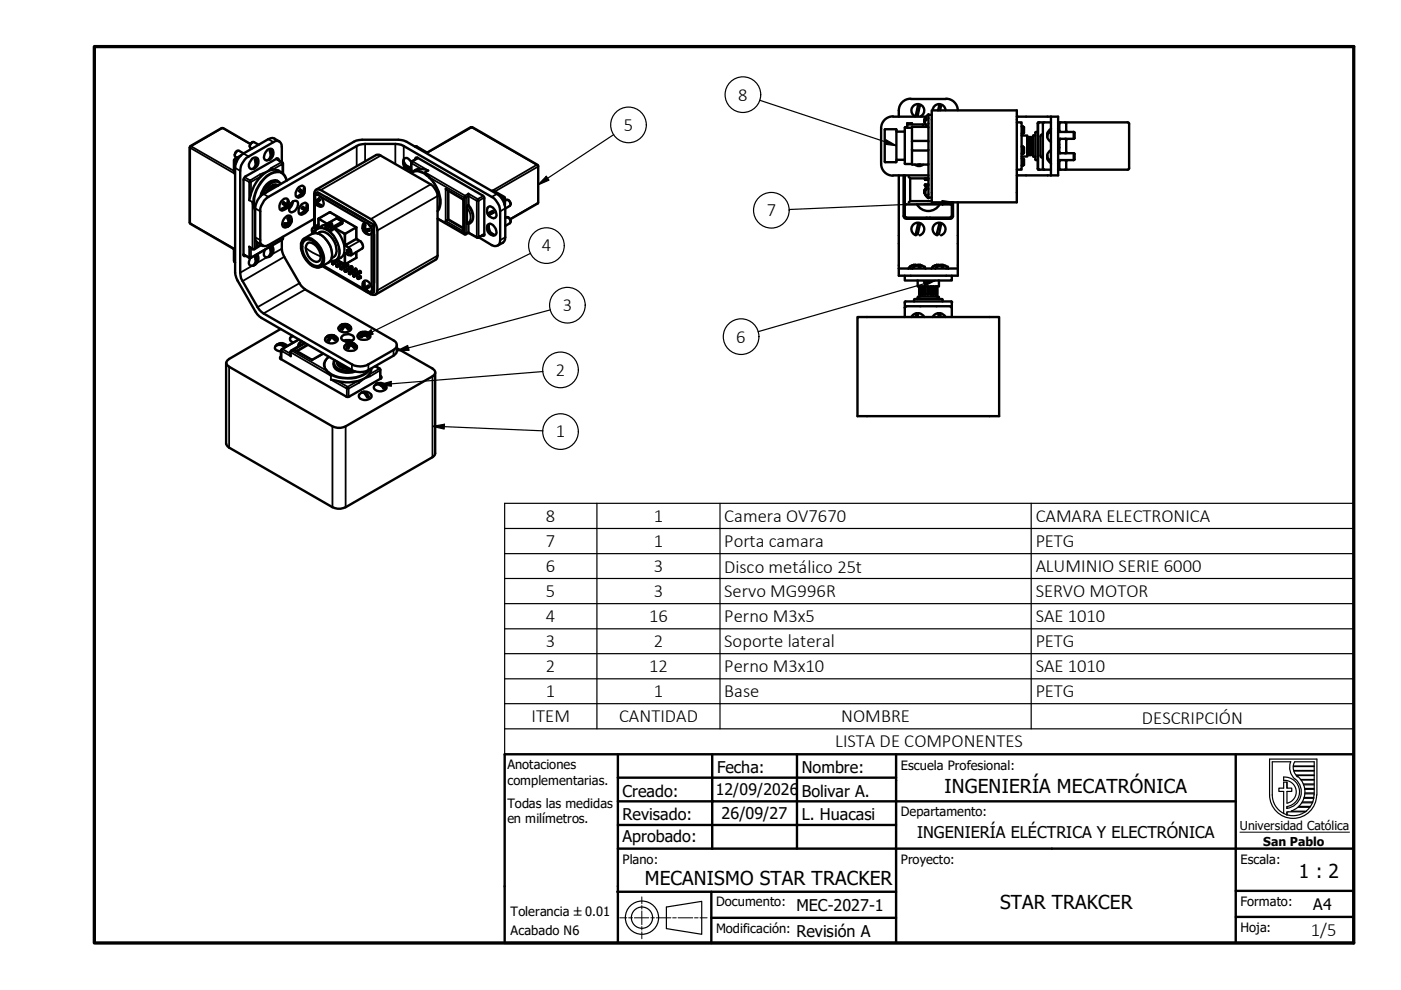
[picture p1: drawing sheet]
<svg xmlns="http://www.w3.org/2000/svg" width="297mm" height="210mm" viewBox="0 0 297 210" stroke-linecap="round" stroke-linejoin="round" font-family="sans-serif">
<!-- layer: Visible (ISO) -->
<g fill="none" stroke="#000" stroke-width=".51">
<path d="M40.2 31.3v15.9M40.4 31l-.1 .2M47 27.1l-6.6 3.9M47 27.2h.3M47.3 27.1l5.8 3.4M49.6 33.9v2.6l.1 .3M49.8 33.7l-.1 .3M50.3 32l-.3 .2-.2 .7M51.1 33l-1.3 .7M51.7 32.5l-1-.5a.89 .89 0 0 0-.8 1.2l.3 .2M53.5 30.2a.74 .74 0 0 0-.5 .9M54 35.3v.4"/>
<path d="M54.3 33.8a1.47 1.47 0 0 1-.3 1.9M54.3 33.8l-.3 .1a1.45 1.45 0 0 1-.3 1.8h.3M54.3 33.8l-.1 .7M54.6 33.6a.81 .81 0 0 0-.8-.2 .81 .81 0 0 0-.6 .6 1.22 1.22 0 0 0-.1 1.8h.2M54.7 33.6a1.56 1.56 0 0 1-1.3 2.2M54.9 30.7l-1.1-.6a.76 .76 0 0 0-.8 .5 .76 .76 0 0 0 .3 .9M57.2 33.6l-.1 .2M57.5 32a1.59 1.59 0 0 1-.4 1.8M57.5 32h-.3a1.45 1.45 0 0 1-.3 1.9l.2-.1M57.5 32l-.1 .7M57.8 31.8a.69 .69 0 0 0-1.1 0 1.57 1.57 0 0 0-.4 2.1l.2 .1M57.8 31.8a1.56 1.56 0 0 1-1.2 2.2"/>
<path d="M58.5 33.6l1.3 .8M59 39.3a1.06 1.06 0 0 0-1.5 .1l-.4 .4-.7 1.1M59.1 33.9l-.1-.3h-.3l-6.7 3.8-.3 .5-.1 16.2 .2 .2h.3M59.2 30l-1-.6-.8-.1-5.8 3.2a3.9 3.9 0 0 0-1.8 3.1l.1 22.7 .5 1.2 3.8 6.6 .3 .5 .9 .8 19.2 11.1a3.7 3.7 0 0 0 3.5 0l5.7-3.4 .3-.3v-1.6M59.5 39l-.2-.3a1.56 1.56 0 0 0-2.3 0 4.7 4.7 0 0 0-1.8 2.9M59.8 34.3v-3.1a1.08 1.08 0 0 0-.6-1.2 1.08 1.08 0 0 0-1.2 .1l-5.3 3.1a3.9 3.9 0 0 0-1.8 3l.1 22.2 .1 .6 3.5 6.1 .4 .6 .9 .8 18.7 10.8a3.7 3.7 0 0 0 3.5 0l5.3-3.1a1.09 1.09 0 0 0 .7-1 1.09 1.09 0 0 0-.7-1l-18.7-10.8-.9-.8-3.5-6.1a5.3 5.3 0 0 1-.5-3.6M59.8 34.4l.1 .2M60 34.6v2.1M60.8 38.3a2.8 2.8 0 0 0-2-2.2 2.8 2.8 0 0 0-2.9 .8 9.3 9.3 0 0 0-3.1 5.6M85.5 34.3l.1-.2a1.58 1.58 0 0 0 1.4 1.4l-.1 .2M85.5 34.3a1.58 1.58 0 0 0 1.4 1.4M85.5 34.3l.2 .2"/>
<path d="M85.6 33.8a.63 .63 0 0 1 1-.1l.6 .6M85.6 33.8a1.56 1.56 0 0 0 1.6 2.2M86.4 35.3l.5 .4M87.2 34.5v2.1M87.3 34.2l-.1 .3M88.1 33.8v-.4h.4l14 8.2 .2 .2v8.1h-.5M88.4 31.1h-.4M88.6 33.5l-1.3 .7M90.1 36.5a9.8 9.8 0 0 1 3.3 5.8 3.5 3.5 0 0 1-.6 2.5M90.6 32.4h.1M90.8 36.2a3 3 0 0 0-3.7 .5M99.8 27l-9.2 5.4-2.2-1.3"/>
<path d="M99.8 27h.3l13.9 8 .1 .2M114.1 35.2v7.7M187.6 27.5v6.8M187.6 27.5h2.5M187.6 34.3h2.5M189.3 24.7a2.51 2.51 0 0 0-2.5 2.5v7.5a2.51 2.51 0 0 0 2.5 2.5M189.4 37.2h7.4M189.4 24.7h6.9M190.1 27.5v6.8M190.1 27.8l.1 .1M190.2 33.9l-.1 .1M190.2 33.9l1.6 .1"/>
<path d="M190.6 37.2v21.3h12.5v-15.6M190.6 23.5v1.2M191.6 37.2v8.6l.2 .5h.3M191.8 27.8l-1.6 .1M191.8 27.1v7.6M191.8 37.2v5.8M191.8 34.7l.1 .1M191.9 27l-.1 .1M192 27h.3M192.3 26.4h3.3M192.3 26.4v.7h1.1M192.3 26.4v-.3h1.1v.3"/>
<path d="M192.4 26.4l-.1 .1M192.7 37.5l.3 .3v4.8h4.5M193 37.8h3.8h-.6v.3M193.1 20.9a2.51 2.51 0 0 0-2.5 2.5M193.1 21h7.5M193.4 30v4.8h-1.4M193.4 31.8h.1M193.4 34.8l.1 .1M193.4 29.9h3.3M193.4 34.9h3.3M193.4 31.9h3.3M193.4 26.9h3.3"/>
<path d="M193.5 29.9l-.1 .1M193.5 26.9l-.1 3.1M194 34.9a1.37 1.37 0 0 0 1.7 0M194 24.7a1.37 1.37 0 0 1-.5-2.1 1.37 1.37 0 0 1 2.2 0 1.37 1.37 0 0 1-.5 2.1M194.2 24.4l.4 .1M194.2 24.4l.4-2 .4 .1-.4 2M194.6 34.9h.4M195.6 26.4l.1 .5M196 25.5v.1M196 25.8l.4 .9-.3-.8M196 25.7v.1M196 25.9v.1"/>
<path d="M196.1 26l.3 .7 .4 .3M196.1 25.1l-.1 .3h.4M196.1 25.4l-.1 .1h.3M196.1 25.2l-.1 .2 .4-.3v.3l-.4 .4M196.2 39.1v.3v-.3h.6M196.2 37.8v.3M196.2 38.1h.6M196.2 39.4h.4M196.8 29.9v.1M196.8 24.3l-.4 .3-.3 .7M196.8 39.3a1.56 1.56 0 0 0-.8 1.3M196.8 31.8h.1"/>
<path d="M196.8 34.8v.1M196.8 24.2v17.8l-.5-.4-.2-.6M196.8 24.4h.7M197.5 23.4h18.1v19.5h-18.1zM198.9 23.4l.2-1 .4 .1-.2 .9M200.5 23.4a1.37 1.37 0 0 0-1.4-1.3 1.37 1.37 0 0 0-1.4 1.3M200.6 20.9a2.51 2.51 0 0 1 2.5 2.5M215.6 25.9h1v10.1h-1M215.6 24.7h8.7v12.5h-8.7M216.6 28.7h1.2v4.5h-1.2M216.6 31.1h.3M216.6 32.6h.3"/>
<path d="M216.6 35.1h.3M216.6 33.6h.3M216.6 28.3h.3M216.6 26.8h.3M216.9 26.8v1.5M216.9 31.1v1.5M216.9 33.6v1.5M216.9 26.8l.2 .2v1.2l-.2 .1M216.9 31.1l.2 .2v1.1l-.2 .2M216.9 33.6l.2 .2v1.2l-.2 .1M217.8 29.1h.8v.1h-.8h1.2M217.8 29.5h.8v.4h-.8h.8"/>
<path d="M217.8 29.9h.8v.5h-.8h.8M217.8 30.5h.8v.5h-.8M217.8 31.1h.8v.4h-.8M217.8 31.7h.8v.4h-.8h.8v.4h-.8M217.8 29.4h.8M217.8 31.2h.8M217.8 31.7h.8M217.8 32.2h.8M217.8 32.6h.8M218.6 29.2v.3M218.6 32.5v.2h-.8M219 32.7l-1.2 .2h.8"/>
<path d="M219 28.9v4.2l.2 .1M219.2 28.7l-.2 .1M219.2 28.7h.3M219.2 33.2h.3M219.5 33.8l.2 .1M219.5 28.1v5.7M219.7 28l-.2 .1M219.7 33.9h.3M219.7 28h.3M220 26.1v9.7M220 35.8l.2 .2M220.2 36h2.6"/>
<path d="M220.2 25.9h.2M220.2 25.9l-.2 .2M220.4 25.9l-.3 .4v9.4l.3 .3M220.4 25.9h2.4M221.1 28.5l-.4 .1-.1 .3v4.1l.1 .3 .4 .1M221.4 25.9l-.3 .4v9.4l.3 .3M222 33.5l.3 .6 .5 .5M222.1 28.7l.1-.6 .2-.3v.3a1.18 1.18 0 0 0 .4 2M222.8 31.8a1.24 1.24 0 0 0-.4 2.1v.2l-.3-.5v-.4M222.8 27.3l-.5 .5-.3 .6M222.8 24.7v12.5M224.3 36h14.8"/>
<path d="M224.3 25.9h14.8M224.3 32.5h.5M224.3 33.9h.5M224.3 28h.5M224.3 29.4h.5M224.6 32.2l.3 .3h.9l.3-.3M224.6 34.2l.3-.3h.9l.3 .3M224.6 27.7l.3 .3h.9l.3-.3M224.6 29.7l.3-.3h.9l.3 .3M224.6 33.9v1.8l.3 .3M224.6 30.6v.7l-.2-.3zM224.6 29.4v1.2"/>
<path d="M224.6 31.3v1.2M224.9 25.9l-.3 .3v1.8M225.8 25.9l.3 .3v1.8M225.9 32.5h1.7M225.9 33.9h1.7M225.9 28h1.7M225.9 29.4h1.7M226.1 33.9v1.8l-.3 .3M226.1 29.4v3.1M227.6 28v1.4M227.6 32.5v1.4M227.6 28l.2 .1v1.2l-.2 .1"/>
<path d="M227.6 32.5l.2 .1v1.2l-.2 .1M239.1 25.9l.3 .4v9.4l-.3 .3M40.3 47.2l.1 .2M40.4 47.5l9.2 5.3v2.5M49.7 55.4l.1 .2M49.7 52.7l-.1 .1M49.8 55.6v.1M51.6 53.9l1.3 .8M52.9 54.7h.3M53 54.7a1.34 1.34 0 0 0 .1 1.7h.2M53.5 42.8l.6 1.7M54 55.9v.3"/>
<path d="M54.3 54.3a1.45 1.45 0 0 1-.3 1.9M54.3 54.3l-.3 .1a1.55 1.55 0 0 1-.3 1.9l.3-.1M54.3 54.3l-.1 .7M54.4 51.3v1.1M54.5 53.9l.1 .3M54.7 54.2a1.56 1.56 0 0 1-1.3 2.2M54.7 51.5l-.3 .2M55.4 52l.4 .2M55.4 51.9l-1.6 1-1-.6M55.7 52l-1.1-.5-.4-.7-.1-6.6a3.9 3.9 0 0 1 1.8-3.1l19.1-11 .5-.3 1.3-.2h7.7l1.2 .2 19.6 11.3a3.9 3.9 0 0 1 1.8 3.1v6.6l-.5 .7-1.1 .5M56.2 52.9a1.24 1.24 0 0 0 .1 1.6h.2M57.2 54.1l-.1 .2"/>
<path d="M57.5 52.5a1.59 1.59 0 0 1-.4 1.8M57.5 52.5h-.3a1.55 1.55 0 0 1-.3 2l.2-.2M57.5 52.5l-.1 .7M57.7 52.1l.1 .3M57.8 52.4a1.56 1.56 0 0 1-1.2 2.2M59.8 50.8l-6.7 3.9M59.9 50.6l-.1 .3M60 50.2v.4M60.1 42.9l-.2 .3 .7 .5-.8 .5 .1 .2M60.1 42.9l.7 .5M60.3 44l-.4 .4M60.5 43.8l.2 .1"/>
<path d="M60.6 43.4l.4 .4M60.7 43.9l-.8 .5M60.7 43.3l.3 .3M60.7 43.9l.1 .2M60.8 44.1l-1 .5M61 43.6v.2M61 43.8l-.2 .2M61 43.8l.2-.4a.85 .85 0 0 0 0-.9 .85 .85 0 0 0-.9-.4 1.75 1.75 0 0 0-.8 2.4l.3 .1M61.1 48l-.7 .2M61.2 42.7l-.2 .9M61.2 42.7l-.2-.1-.2 .8M61.2 42.7l-.2 .3"/>
<path d="M61.2 47.5l-.2-.2-.7 .4M61.2 47.5l-.9 .2M61.2 47.2l-.9 .1v.4M61.2 47.2v.7M61.2 47.5l-.2 .5 .2-.1M61.3 46.1l.2 .9M61.3 46.1l-.3 .2 .2 .9M61.3 46.1l-.1 .7 .3 .2M61.5 47.3l-.3 .6M61.7 43.1l-.3 .6M61.8 43a.77 .77 0 0 1 .7-.4 .77 .77 0 0 1 .7 .4 1.94 1.94 0 0 1-1.4 2.1l-.3-.2a1.36 1.36 0 0 1 .3-1.9zM61.8 46.9l-.5 1"/>
<path d="M61.8 46.8v-.3a.7 .7 0 0 0-.9-.7 1.96 1.96 0 0 0-1 2.2l.2 .2h.4M61.8 46.8l-.3 .5M61.8 46.8l-.6 .4 .3 .1M61.8 46.8v-.3l-.3 .5M62.1 42.7a1.97 1.97 0 0 1-.8 1.5M63.6 40.2l-.2 .3 .6 .5-.8 .6 .2 .1M63.6 40.2l.7 .5M63.7 41.3l-.3 .4M63.9 41.1l.3 .1M64.2 43.9l-.3 .3 .7 .5-.7 .5 .2 .2M64.2 43.9l.6 .4M64.2 41.2l-.8 .5"/>
<path d="M64.2 41.2l.1 .2M64.2 50.8a4 4 0 0 1 2.8-1.4 4.6 4.6 0 0 1 3.2 3.4 2.5 2.5 0 0 1-.5 2.9l-1.6 .9a2.64 2.64 0 0 1-3.2-1.4 3.9 3.9 0 0 1-.7-4.4zM64.3 51.3a1.41 1.41 0 0 1 2.3 0 3.9 3.9 0 0 1 1.4 4.8 2.11 2.11 0 0 1-2.9-1.1 3.7 3.7 0 0 1-.8-3.7zM64.3 44.9l-.2 .5M64.4 40.9l-.3-.2 .4 .4M64.4 40.9l.1 .2M64.5 41.1l-.2 .3M64.5 41.1l.1-.4a1.14 1.14 0 0 0-.5-1.4 1.9 1.9 0 0 0-1.4 2.3 1.06 1.06 0 0 0 1.5-.2M64.6 40l-.2 .9M64.6 40l-.1-.2-.2 .9M64.6 44.7l.2 .1M64.6 40l-.2 .3"/>
<path d="M64.8 44.8l-.7 .6M65 44.5l-.2-.2 .4 .3M65 44.5l.2 .1M65.1 51.7a1 1 0 0 1 1.5 .1 2.98 2.98 0 0 1 1.2 3.5 1.75 1.75 0 0 1-2.5-1 2.63 2.63 0 0 1-.2-2.6zM65.1 44.6l.2-.6a.68 .68 0 0 0-.2-.8 .68 .68 0 0 0-.7-.1 1.62 1.62 0 0 0-.8 2.3h.6l.7-.4M65.2 44.6l-.3 .3-.1-.1M65.2 43.6l-.2 .9M65.2 43.6l-.2-.1-.2 .8M65.2 43.6l-.2 .3M66.6 46.4l-9.7 5.6a1.08 1.08 0 0 1-1.2 0 1.08 1.08 0 0 1-.5-1.1v-6.1a4 4 0 0 1 1.7-3l18.7-10.8 .5-.3 1.3-.2h6.4l1.3 .2 19.2 11.1a3.9 3.9 0 0 1 1.7 3v6.1a1.11 1.11 0 0 1-.5 1.1 1.11 1.11 0 0 1-1.2 0l-2.8-1.7M66.6 48.2v-7.1a.87 .87 0 0 1 .4-.9 .87 .87 0 0 1 1 .1l10.6 6.2a2.95 2.95 0 0 1 1.4 2.4v12.7a.87 .87 0 0 1-.4 .9 .87 .87 0 0 1-1-.1l-10.3-6M66.7 42l.1-.2 .3 .8"/>
<path d="M66.7 42l.2 .8M66.7 42l.2 .3M66.7 41.6l.2-.2a1.66 1.66 0 0 1 1.7 1.8l-.3 .6h-.3M66.7 41.1l.6-.4 12 7v14.2l-.5 .4M66.7 41.1v.5M66.7 43v5M66.7 41.1l.5 .2M66.8 41.6a1.56 1.56 0 0 0 0 1.5M66.9 42.8v.2M66.9 48.9h-.4l.1 .5M66.9 43l.2 .3M67 40.2l13-7.4h.4l10.9 6.3a3.5 3.5 0 0 1 1.5 2.5v12.6l-.2 .7-13 7.6"/>
<path d="M67.1 43.4l.9 .4M67.1 43.2l.8 .5M67.1 42.6l-.2 .2M67.1 43.2v.1M67.2 42.6l-.3 .4M67.3 43l-.2 .2M67.5 47.6l-1.1 .7a.91 .91 0 0 0-.1 1.2M67.5 46.3v2.1M67.6 43.2l.3 .5M67.6 42.1l.3 .3-.7 .6 .9 .5-.2 .2M67.6 42.1l-.5 .5M67.7 49.3l-.3 .2"/>
<path d="M68.1 41.8l9.4 5.4M68.5 56.3l8.7 5M69.1 47.6l-.1 .1M69.1 41.8l8.4 4.8M69.5 47.4a.67 .67 0 0 1 .9 .1v.2a.61 .61 0 0 1-.9-.1zM69.5 47.6v.2a.51 .51 0 0 0 .5 .2 .51 .51 0 0 0 .4-.4M69.7 47.5h.3l.1-.1 .1 .1-.2 .1 .2 .1h-.4h-.1l.1-.1zM69.8 47.4l-.1 .1M69.8 47.5l.2 .1M69.8 47.6l-.1 .1M70 45l5.5 3.2M70 45l-2.4 1.3"/>
<path d="M70 47.6l.2 .1M70.1 47.4l-.1 .1M70.1 47.5h.1M70.1 55.3l-.1 .1M70.4 55.9l.1 .1zM70.7 54.5l-.3 .1M70.8 55.5h.3v.4M70.9 48.5a5.8 5.8 0 0 1 2 5.4 2.95 2.95 0 0 1-2.9 1.4M70.9 48.5l-.7 .4-1.2-.7v-.5a3.5 3.5 0 0 0-2.3 1.4l-.1 .3M70.9 55.4l-.5 .3 .2 .1-.1 .1M71.1 55.8l-.5 .2-.2-.1v-.2v.2M71.1 55.5l-.5 .3v.2h-.1"/>
<path d="M71.3 55.3l.1 .2zM71.3 56.4l.1 .1zM71.3 46.3l-2.3 1.3M71.3 55.2v.1M71.4 46.3h-.1M71.4 46.3l1.2 .8M71.6 55.2l-.1 .3h-.1M71.7 56h.2v.4M71.8 55.9l-.5 .3 .2 .1-.1 .1M71.9 55.3l-.4 .2-.2-.1v-.2l.2 .1-.1 .1M72 56l-.5 .3v.3l-.1-.1M72.1 56.3l-.6 .3-.2-.4v.2"/>
<path d="M72.2 55.9l.1 .1zM72.2 55.7v.2l.3 .1 .3-.1M72.2 56.9l.1 .1zM72.3 55.6l-.1 .1 .3 .1-.2 .1M72.5 55.7v.3h-.2M72.6 56.5h.2l.2 .2-.2 .2M72.6 47v.4l-1.6 .9-.1 .2M72.7 56.4l-.5 .3 .3 .2h-.2M72.9 56.6l-.4 .3v.2l-.2-.1M73 56.8l-.5 .3-.3-.1v-.3v.2M73.1 56.4l.1 .1zM73.1 56.2v.2l.2 .2 .6-.3"/>
<path d="M73.2 57.5h.1M73.5 57l.4 .2-.2 .2M73.5 56l.4 .2-.2 .2M73.6 55.9l-.5 .3 .2 .1-.1 .1M73.6 56.9l-.5 .3 .2 .2h-.1M73.7 53l.1-.1 .3 .4-.1 .3a.45 .45 0 0 1-.3-.6zM73.8 56l-.5 .3v.3l-.1-.1M73.8 57.1l-.5 .3v.2l-.1-.1M73.9 57.3l-.6 .3-.2-.1v-.3v.2M74 56.9v.1zM74 58h.1M74 56.9v-.2v.3"/>
<path d="M74.4 56.5l.3 .2-.1 .2M74.4 57.5l.3 .2-.1 .2M74.5 56.4l-.5 .3 .2 .2h-.2M74.5 57.4l-.5 .4 .2 .1h-.2v-.1v.2l.2 .1v-.2l.5-.3M74.7 56.6l-.5 .3v.2l-.2-.1M74.7 56.8l-.5 .3-.2-.1M74.7 57.8l-.5 .3-.2-.1M74.9 57.5h.1M75 57.5h.1M74.9 58.5l.1 .1zM74.9 58.5v-.2v.2M74.9 57.4v-.2v.3"/>
<path d="M75.3 58l.3 .2-.1 .3M75.3 57l.3 .2-.1 .2M75.4 56.9l-.5 .3 .2 .2h-.1M75.4 57.9l-.5 .4 .2 .1-.1 .1M75.5 54.7l-2.4 1.3-1.7-.9M75.5 48.2l.1 .1M75.6 54.6l-.1 .1M75.6 48.2v2.5a1.76 1.76 0 0 1 1.4 1.7l-.1 .2-2.5 1.5h-.5l-.7-.4M75.6 57.1l-.5 .3v.2l-.1-.1M75.6 58.1l-.5 .3v.2h-.1M75.6 53.4v1.2M75.6 57.3l-.5 .3-.2-.1"/>
<path d="M75.6 58.4l-.5 .2-.2-.1M75.9 58h.1M75.8 57.8v.2l.2 .1 .5-.3M75.8 59l.1 .1zM76.2 58.6h.3v.4M76.2 57.5h.3v.4M76.3 57.4l-.5 .4 .2 .1h-.1M76.3 58.5l-.5 .3 .2 .1-.1 .1M76.5 57.6l-.5 .3v.2l-.1-.1M76.5 58.9l-.5 .3-.2-.2v-.2v.2M76.5 58.6l-.5 .3v.3l-.1-.1M77 48.7l.3 .3"/>
<path d="M77 48.8a1.56 1.56 0 0 0 1.2 .9M77 59.8l-.2 .6 .1 .5M77 47.5l-.1 .9M77 60l.3-.1v1l.8-.3 .2 .3-.8 .3M77 60l.2 .9M77 59.8l.2-.3a1.6 1.6 0 0 1 1.7 1.9l-.4 .5-.2 .1 .5 .3v-.6M77 47.5l.2-.2a.96 .96 0 0 1 1.2 .6 1.22 1.22 0 0 1 .1 1.8l-.2 .1M77 60l.3 .4M77.2 48.6l-.3-.2 .1 .3 .5 .1M77.2 47.7h.3l-.1 1 .8-.2 .2 .4h-.6l-.3 .1M77.2 47.7v.9M77.2 47.7l.2 .6"/>
<path d="M77.3 49l.5 .6M77.4 48.5l-.2 .1M77.5 49l.5 .6h-.2M77.5 48.8l-.2 .2M77.5 48.8l.1 .2M77.7 49.3l.1 .3M78.3 47.7l.5 .3v.5M78.4 48.9l-.9 .1M78.8 49.4v11.4M79.3 47.7l-.5 .3M79.3 49.7v10.2M92.8 46.4l5.7 3.3"/>
<path d="M94.5 40l3.7 2.3 .1 6.8M95.1 40.5v6l-.6 .3M95.1 46.5l3.1 1.9M98.3 42.3h-.1M98.5 49.7h.3M98.7 49.7l.6-.3 1.9 1M99.1 43.6l.2-.1a3.2 3.2 0 0 1 .8 3.5l-.5 .3-.6 .1v-3.5zM99.3 41.1v2.4M99.3 47.5v1.9M101.2 50.4h.3M102.7 49.7l-1.3 .7M103.4 48l.2-.1a1.84 1.84 0 0 0 1 1.8l-.2 .1"/>
<path d="M103.4 48a1.84 1.84 0 0 0 1 1.8M103.4 47.7a.67 .67 0 0 1 1.1 0 1.56 1.56 0 0 1 .5 2.2h-.4M103.4 44a.67 .67 0 0 1 1.1 0 1.56 1.56 0 0 1 .5 2.2l-.4 .1M103.4 48l.2 .4M103.4 47.7a1.56 1.56 0 0 0 1.3 2.2M103.4 44.1l-.1 .6 .1 .6M103.6 45.6l.4 .5 .7 .2M104.2 49.4l.2 .4M104.4 40.4l2.5 1.4 .2 .2-.1 1.5M104.6 45.1l-1 .5M104.6 45.1l-.1-.4-.5 .2-.6 .4 .2 .3M107.1 42.6l.3-.2a.8 .8 0 0 1 .7 .4 .8 .8 0 0 1 0 .9l-1 .5"/>
<path d="M107.1 46.2a.76 .76 0 0 1 1 .2 .76 .76 0 0 1 0 .9l-1 .6M107.7 46.1l.5 .5 .1 .4M107.7 42.4l.5 .6 .1 .3M114 43.2l-5.9 3.3M114.1 42.9l-.1 .3M190.6 56.9h12.5M191.8 45.8l.3 .3M191.8 43.1l.3 .2h9.4l.3-.2M191.8 58.5v1h10v-1M191.8 43v3.3M192.2 46.1h9.3M192.2 46.4h9.3"/>
<path d="M192.9 56.6l-.3 .4M193 42.6l-.3 .3M193.7 56.2l-.8 .4 .9-.4 .1 .2M193.8 56.6l-.3 .4M194.1 56.2v.2M194.1 56.2v.1M194.1 56.2h.3M194.2 49.9a1.37 1.37 0 0 1-.7-2.1 1.37 1.37 0 0 1 2.2 0 1.37 1.37 0 0 1-.7 2.1M194.2 56.2v.1M194.4 43.3a2.76 2.76 0 0 0 4.8 0M194.6 59.5v1.2h4.5v-1.2M194.6 56.2l-.9 .4 1-.4 .1 .4h.4l-.1-.4"/>
<path d="M194.8 56.4l.1 .1M195 56.2l-.1 .4M195 47.7l-.4 2M195 47.6l-.4-.1-.4 2.1h.4M195.1 56.2l.8 .4M195.1 56.2l-.1 .4M195.1 56.2v.4M195.9 56.6l.3 .4M196 40.4h.1M196 40.4l.4-.6v.4l-.4 .5 .4 .9-.4-.7M196 40.3l.2 .1M196 40.4v.1"/>
<path d="M196.1 40.9h-.1M196.1 40.8l-.1 .1M196.5 46.1v.3M196.8 41.9h.7M197.2 46.1v.3M197.7 56.6l.9-.4zM197.8 56.6l-.3 .4M198.6 56.6l-.3 .4M198.6 56.6l.9-.4zM198.6 56.2l.1 .3M198.7 49.5l.4 .1M198.7 49.9a1.37 1.37 0 0 1-.7-2.1 1.37 1.37 0 0 1 2.2 0 1.37 1.37 0 0 1-.7 2.1"/>
<path d="M199 56.2l-.1 .2M199.3 56.2h-.2v.1l-.1-.1v.1M199.5 56.2l.1 .4h.4l-.1-.4-.1 .4M199.5 47.7l-.4 2M199.5 47.6l-.4-.1-.5 2.1M199.6 56.4l.2 .1M199.9 56.2l.9 .4M199.9 56.2v.4zM200.7 56.6l.3 .4M201.8 42.9v3.4M201.8 45.8l-.3 .3M202.1 42.9v2.9l-.3 .5h-.3"/>
<path d="M47.9 76.9v17.2l.2 .3 .5 .5 21.9 12.6a3.1 3.1 0 0 0 2.8 0l18.4-10.6 .5-.5 .1-17.4M58.4 73.4l-.1 .3a1.03 1.03 0 0 0 1.3 .8M58.8 73.1a1.58 1.58 0 0 1 1.8 .4M58.8 73.1l-.2 .2a1.48 1.48 0 0 1 1.8 .3M58.8 73.1h.3M59.5 69.8l-10.9 6.3-.6 .6v.4l.6 .7 21.9 12.6a3.1 3.1 0 0 0 2.8 0l18.8-10.9 .2-.7-.6-.7-7.6-4.3M59.6 75.6l-.2 .2 .1 .3 14.1 8.1 .5-.2 6.7-3.8 .1-.3-.3-.2M59.6 74.3v1.9M59.8 74.1l-.2 .2M60.1 73.4l.5 .1M60.9 73.3a1.56 1.56 0 0 0-2.5 .1M61.5 74.6l.2 .9"/>
<path d="M61.7 74.4l-.1 .2M62.1 71.3h-.3l-.3 .6v.3l.7 .4M62.3 74.2l3.9 2.1 2.3-1.3M63.3 72l-3.5 2M63.9 72.3a1.31 1.31 0 0 0-.7 1.2M64.6 72.7l-2.9 1.6M65.3 73.1l-2.3 1.4M66.2 76.3v.1M69 71.7l-.1 .3a1.53 1.53 0 0 0 1.4 .8 1.53 1.53 0 0 0 1.3-.8v-.3M69.5 71.2h.7M69.5 71.2l-.2 .2 .7-.1M69.5 71.2l.3 .1"/>
<path d="M69.7 75.7a1.93 1.93 0 0 0-.3 3.1l.8 .9M70 71.3l-.5 .8M70 71.3v.4l-.5 .4M70.2 71.2v.3l-.2-.1M70.5 71.3v.4l.7 .2M70.5 71.3l.7 .6M70.7 71.1a1.56 1.56 0 0 0-1.7 .6M70.7 71.1l-.5 .1M70.7 71.1l.4 .2h-.6M70.7 71.1l-.5 .4M70.9 76.4l-.2 .7a1.78 1.78 0 0 0 1.9 1.8 5 5 0 0 0 2.7-.1M71 71.2l.5 .5"/>
<path d="M71.2 71.9l-.2 .2-.7-.6-.5 .7-.3-.1M71.4 76.7a1.34 1.34 0 0 0 1.4 1.4l1.3 .1M71.8 69.4l-.1 .2a1.58 1.58 0 0 0 2.8 0l-.1-.2M72.4 68.9h.7M72.4 68.9l-.3 .2 .7-.1M72.4 68.9l.3 .1M72.4 68.8l-.6 .5M72.6 71.2a1.75 1.75 0 0 1 2.4 .2l.1 .3a1.06 1.06 0 0 1-1.3 .7 1.46 1.46 0 0 1-1.5-.7zM72.8 69l-.5 .7M72.8 72.2l.5-.1 1.3 .1M72.8 69v.4l-.5 .3M72.8 69.1l.3 .1"/>
<path d="M73.1 69.2l-.5 .7-.3-.2M73.1 69.2l.7 .6 .2-.2M73.1 73.3l-.1 .3a1.58 1.58 0 0 0 2.4 .5l.2-.2v-.6M73.3 72.4h.8M73.3 69l.7 .6M73.3 69v.3l.7 .3M73.6 68.7l-1.1 .1M73.6 68.8l.3 .1-.6 .1M73.6 68.8l-.5 .1M73.6 68.8l-.5 .4v-.3M73.6 72.9l-.2 .2 .6-.1M73.6 72.9h.3"/>
<path d="M73.8 68.8l.6 .5M74 73l-.5 .7M74 73v.3l-.5 .4M74 73.1h.3M74.3 72.8l-.7 .1M74.6 72.9l.7 .7M74.6 72.9v.4l.7 .3M74.7 72.7a1.56 1.56 0 0 0-1.6 .6M74.8 72.7l.3 .2h-.5M74.8 72.7l-.5 .1M74.8 72.7l-.5 .4v-.3M75 72.8l.6 .5"/>
<path d="M75.3 73.6l-.2 .2-.7-.7-.5 .8-.4-.2M76.5 70.5l-.3 .1h.7M76.5 70.5l.2 .1M76.9 70.6l-.6 .7M76.9 70.6v.4l-.6 .3M76.9 70.7l.3 .1M77.1 61.3l.5 .5 .6 .2M77.1 61.2h.2M77.2 70.5h-.7M77.2 60.9h-.2l.1 .3 .5-.1M77.3 61.2l.7 .7M77.3 60.8l-.1 .1"/>
<path d="M77.5 70.6l.6 .7M77.5 70.6v.4l.6 .3M77.5 61.2l.7 .6-.2 .1M77.6 61.1l-.3 .1M77.6 61.1v.1M77.6 70.4a1.55 1.55 0 0 0-1.8 .9 1.62 1.62 0 0 0 2.4 .5l.3-.3a.89 .89 0 0 0-.6-1M77.7 70.4l.3 .2h-.5M77.7 70.4l-.5 .1M77.7 70.4l-.5 .4v-.3M77.8 61.5l.2 .4M78.1 71.3l-.2 .1-.7-.6-.6 .7-.3-.2M78.3 60.9l-.8 .3"/>
<path d="M78.7 78.1a3.2 3.2 0 0 1-2.9 2.7 12.2 12.2 0 0 1-5.6-.3M79.6 77.6l.9 .5M80.5 78.2l.1 .2M80.6 78.4v1.9M181.8 67.2h30v21h-30zM191.8 64.1l.2-.2h9.7l.2 .2M191.8 64v3.2M192.1 65l-.3 .3M192.2 64.9h9.3M194 63.4l-.2 .5M194 63.4h5.7M194.4 66.4a1.56 1.56 0 0 0-1.2 .8"/>
<path d="M194.6 63.4v-.3l.2-.2h4.1l.2 .5M194.8 66.4l-.2 .4h-.4l.2-.4 .2 .3M194.8 66.4a1.56 1.56 0 0 1 1.2 .8M194.9 60.7v1.8M194.9 60.7l.1 2.2M195 60.7v1.8h.3M195.1 60.7v1.8M195.3 60.7v1.8h.4v-1.8v1.8h.5v-1.8M195.6 60.7v1.8M196.1 60.7v1.8M196.2 60.7v1.8h.5v-1.8M196.7 60.7v1.8"/>
<path d="M196.8 60.7v1.8h.5v-1.8M197.4 60.7v1.8h.4v-1.8M197.4 60.7v1.8M197.9 60.7v1.8h.4M197.9 60.7v1.8M198.3 62.5h.3M198.3 60.7v1.8M198.4 60.7v1.8M198.8 60.7v1.8h-.2v-1.8v2.2M198.9 66.4l.1 .4h.4l-.1-.4-.2 .4M198.9 66.4a1.56 1.56 0 0 0-1.2 .8M199.3 66.4a1.56 1.56 0 0 1 1.2 .8"/>
<path d="M199.7 63.4l.1 .5M201.5 65l.3 .3M201.8 64v3.2M76.1 83.7a.88 .88 0 0 0 1.1 1.1 1.52 1.52 0 0 0 1.6-.8l-.1-.3M76.7 83.2l-.5 .5M77 83.1a1.07 1.07 0 0 1 1.2 1M77 83.1l-.3 .1a.79 .79 0 0 1 .9 .7l.3 .3 .3-.1M77 83.1l1.2 1M77.1 83.1a1.56 1.56 0 0 1 1.6 .6M79.3 81.9a1.11 1.11 0 0 0 1.5 1.1 1.17 1.17 0 0 0 1.2-.9l-.1-.2M79.3 81.8a1.56 1.56 0 0 1 2.6 0M79.9 81.4a1.26 1.26 0 0 1 1.6 .7"/>
<path d="M79.9 81.4l-.2 .2a1.21 1.21 0 0 1 1.6 .7l.2-.2M79.9 81.4l.3 .1M80.8 81.8l.7 .3"/>
</g>
<!-- layer: Visible fina (ISO) -->
<g fill="none" stroke="#000" stroke-width=".38">
<path d="M40.4 31h.1l-.2 .3h-.1M47 27.1h.3M49.8 33.7h.1l-.2 .4-.1-.2M49.8 35.6l1.1 .6M50.2 34.3l-.5-.2v2.7l-9.4-5.5v16l9.4 5.4v2.8h.1M50.9 33.2l-1 .5 .4 .2M51.6 37.9l1.2 .7v3.9l.7 .3v9.9l-.7-.4v2.3l-1.2-.7M51.6 32.5l1.1 .7M53 38.3l.2 .3h-.2h-.2zM53.1 30.6l-5.9-3.5-6.7 3.9 9.1 5.2M55.1 37l-2.1 1.3-1.1-.7M55.1 37l.3 .4-2.2 1.2v2.5"/>
<path d="M56.9 29.5l1.1 .6M57.5 35.6l-.9 .8-1.5 .6M57.5 35.6l.3 .4 2.1-1.2v1.9M58.5 33.7l1.2 .7-2.2 1.2M58.7 33.6l.4 .2M58.8 39.5a1.99 1.99 0 0 0-1.5 .8M59 39.3a2 2 0 0 0-2.2 1.2M59.1 38.5a1.61 1.61 0 0 0-2 .5 4.7 4.7 0 0 0-1.5 2.3M59.4 39a1.57 1.57 0 0 0-2.4 .4l-.9 1.1-.2 .6 1 .7M59.7 36.5a3.4 3.4 0 0 0-3.8 1.4 7.4 7.4 0 0 0-2.2 5.7h.2a7.2 7.2 0 0 1 4.1-6.9 1.9 1.9 0 0 1 2.7 1.6M59.8 34.4h-.1l.2 .4 .1-.2M75.6 31v4.2"/>
<path d="M77.4 30.5v3.7M80.7 33l-12.7 7.3M83.8 30.5v4.3M85.6 31v2.9M85.6 35v.8M87.3 34.2h.1l-.2 .4v-.1M87.4 36.4a2.59 2.59 0 0 1 3.1 .7l-.1 .1a2.49 2.49 0 0 0-3.2-.5M88.1 31.2l.1-.1 2.4 1.3 9.4-5.4 13.8 8-9.4 5.4 2.3 1.4-.4 .2M88.1 31.1h.3M88.5 33.4l-.4 .2M88.6 33.6l-1.2 .6 3.4 2-.7 .3 8.5 5 .7-.4 2 1.1 1.2-.6M89.3 35.8l-2.1-1.2v1.9"/>
<path d="M90.4 37.2l.6 .5M91 37.7a6.7 6.7 0 0 1 2 6.4l-.2 .5M91 37.7l7.4 4.2v7.6M91.3 39.1l-12.7 7.4M99.8 27h.3M114 35h-.2l.2 .3 .1-.1M40.2 47.2l.2 .3M49.6 55.3l.2 .3M51.6 54.1l.4 .2M52.9 54.7l-.1-.1h.4l-.1 .1M53.5 56.4l-2.6 1.4M53.9 43.6l.2 .6"/>
<path d="M54 52.7h-.5l.1 .2M54 52.7l-.1 .2M54 44.2v8.5M54.1 50.3l1.1 .6M54.1 44.2l1.1 .6M54.4 51.2v1.2l.8-.5M54.9 51.6l-.5 .3M55.4 51.9l-1.4 .8M56.6 54.5l-2.2 1.3M59.8 52.7l-2.2 1.2M59.9 50.3v.4l-6.7 3.9v-2M60 50.6l-.2 .2"/>
<path d="M60.3 54.5l-8.9 5.1M64.5 50.7a2.06 2.06 0 0 1 2.6 .8 4.4 4.4 0 0 1 1.3 4.6 1.29 1.29 0 0 1-1.9 .4 5.1 5.1 0 0 1-2.6-4.9l.2-.5zM64.6 50.5a1.82 1.82 0 0 1 1.9 .4 5 5 0 0 1 2.1 5l-.5 .7M64.8 52.5l1.5 1.1 1.7 .8M66.2 49.6a2.75 2.75 0 0 1 3 1.4 4 4 0 0 1 .8 4.3l-.3 .4M66.4 48.3l.4 .1M66.7 49.4a1.42 1.42 0 0 1 2.2-.8 5.5 5.5 0 0 1 2.9 5.8 1.37 1.37 0 0 1-1.7 .9M66.7 48.5l-.2-.1a.57 .57 0 0 0-.3 .8l.2 .3M66.7 48.5l.4 .2M66.8 48.4l-.1 .1M66.8 48.4l.4 .1M67.4 48.4a3.1 3.1 0 0 1 3.4 1.5 5.4 5.4 0 0 1 1.1 4.5l-.7 .8"/>
<path d="M67.4 49.5a1.43 1.43 0 0 1 2.2 .1 4.1 4.1 0 0 1 1.5 4.7l-.7 .3M67.5 48l-.7 .4M67.5 46.5h.1M67.6 46.5l1.7 1M67.6 46.5v1.9M67.6 46.3h.1M67.6 46.3v.2M67.6 46.3l2.3-1.3 5.5 3.2-2.2 1.3-2.2-1.2M67.6 46.3l1.8 1.1M67.7 49.3a2.45 2.45 0 0 1 2.8 1.4 3.5 3.5 0 0 1 .5 3.5l-.3 .3M69 47.6v.1M69.4 47.9l-.4-.2v.5"/>
<path d="M69.4 47.9l.8 .5v.5M69.4 47.9l.1-.1-.4-.2 2.3-1.3 1.1 .7-2.3 1.2-.4-.2v.2M69.9 45h.1M70.2 48.3h.1l-.1 .1zM70.9 48.4l2.1 1.2v2.3M71.3 46.3h.1M72.5 47h.1M72.6 47.4v-.3l-2.3 1.3v.5M73 53.8v2.2l-1.6-.9M73 51.9l.2 .3M73 51.9h.2v.3M73 49.6l.2-.1v.1z"/>
<path d="M73.1 56h.1M73.2 53.6l-.2 .2M73.2 49.6l2.3-1.3v2.3l-2.3 1.3zM73.2 53.6l.7 .4M73.2 52.2l.7 .3M73.3 52l2.3-1.3 .7 .4-2.4 1.3zM73.9 54h.5a1.29 1.29 0 0 0-.5-1.5 1.11 1.11 0 0 1 .5 1.6M73.9 54v.1M75.5 53.4v1.2l-2.3 1.4v-2.3M75.5 48.2h.1M75.6 50.5v.2M75.6 54.6l-.1 .1"/>
<path d="M76.3 51.1l.2 .2a1.09 1.09 0 0 1 .2 1.4M92.8 46.3l5.6 3.2M92.8 41.6l-12.8 7.3M92.8 54.2l-12.8 7.4M94.5 40l3.8 2.3v6.8l-3.8-2.3zM94.9 40.4v6.2l3.3 1.9M98.4 49.5h.4l-.1 .2M98.4 49.5l.1 .2M98.5 41.6l.1-.1 .2 .4h-.4zM98.8 41.9l.5-.3 1.8 1v7.7l-1.8-1.1-.5 .3zM99 43.9a3.2 3.2 0 0 1 .6 2.9l-.6 .5M99.2 43.5a3.2 3.2 0 0 1 .7 3.5l-.3 .3"/>
<path d="M101.1 50.3h.4l-.1 .1M101.1 50.3l.1 .1M101.3 42.2l.2 .4h-.2h-.2zM102.7 41.9l-1.2 .7v7.7l1.2-.7M102.7 49.8l-.4 .2M104.9 40.6l9.1-5.3v7.7l-5.9 3.5M105.3 41.1l-1 .7M106.6 42.4l.3-.3v1.2M106.9 41.8h-.2l.2 .3 .2-.1M107.1 50.3l-1.1 .6M107.1 44.2l-1.1 .6M114.1 42.9l-.1 .3"/>
<path d="M48.6 77.8v17.1M59.5 75.7v.4M59.7 76.2v-1.8l2 1.1v-.8l8.5 5v.8l3.3 1.9v1.8M59.8 74h.1l-.2 .4-.1-.1M61.7 74.3h.1l-.1 .4-.2-.1M63.4 72l-3.5 2 1.6 1M63.5 60l-8.9 5.1M64 72.4l-.3 .3-.3 .6M64.6 72.7l-2.8 1.6 7.5 4.2M64.7 72.8l-2.4 1.4 3.9 2.2 2.4-1.4M64.7 61.4l-8.8 5.1M65.2 73.1l-2.4 1.3"/>
<path d="M69.3 78.5l.4 .4M69.7 75.7a1.9 1.9 0 0 0-.4 2.8M70.7 77.1a1.51 1.51 0 0 0 1.4 1.4 4.5 4.5 0 0 0 2.8 .1M71 76.4a1.56 1.56 0 0 0 1.6 2l1.3 .2 .7-.1v-1.2M71.4 76.7a2.09 2.09 0 0 0 2.3 1.2M71.7 76.8a1.71 1.71 0 0 0 1.5 .9M78.1 77.3v1.2M78.5 78.3a5.2 5.2 0 0 1-4.9 2 6.3 6.3 0 0 1-4-1.2l.1-.1a7.3 7.3 0 0 0 8.4-.5M78.5 79.8l2.1-1.3v1.9M78.5 79.8a4.5 4.5 0 0 0-2.4 1.4M79.5 77.7l.9 .5-2.2 1.2 .3 .4M80.5 78.1l-.1 .1 .2 .3v-.1"/>
<path d="M80.8 79.8v.4M83.4 74.2v1.2M91.7 79.8v17.1M70.5 90.4v17.1M71.6 80.8l2.1 1.2 2.1-1.2 .3 .4M73.3 90.4v17.1M73.5 82.2l.2-.2 .2 .4h-.4zM76.1 81.2l-2.2 1.2v1.8"/>
</g>
<!-- layer: Visible (ISO) -->
<g fill="#000">
<circle cx="195" cy="34.9" r=".25"/>
<circle cx="196" cy="25.4" r=".25"/>
<circle cx="196" cy="25.6" r=".25"/>
<circle cx="196" cy="25.9" r=".25"/>
<circle cx="69.5" cy="47.8" r=".25"/>
<circle cx="71.3" cy="55.4" r=".25"/>
<circle cx="72.2" cy="55.9" r=".25"/>
<circle cx="73.1" cy="56.4" r=".25"/>
<circle cx="73.2" cy="53.7" r=".25"/>
<circle cx="75.8" cy="58" r=".25"/>
<circle cx="192.9" cy="56.6" r=".25"/>
<circle cx="193.7" cy="56.2" r=".25"/>
<circle cx="194.6" cy="56.2" r=".25"/>
<circle cx="195.9" cy="56.6" r=".25"/>
<circle cx="196" cy="40.8" r=".25"/>
<circle cx="196" cy="40.5" r=".25"/>
<circle cx="198.6" cy="56.2" r=".25"/>
<circle cx="199.5" cy="56.2" r=".25"/>
<circle cx="200.8" cy="56.6" r=".25"/>
<circle cx="201" cy="42.9" r=".25"/>
</g>
<!-- layer: Visible fina (ISO) -->
<g fill="#000">
<circle cx="69.9" cy="45" r=".19"/>
<circle cx="72.5" cy="47" r=".19"/>
<circle cx="75.6" cy="50.7" r=".19"/>
<circle cx="76.3" cy="51.1" r=".19"/>
</g>
<g fill="none" stroke="#000" stroke-width=".25">
<path d="M115.8 37.4l.6 .8-2.4 1zM130.1 28.5l-16.1 10.7M161 21.2l29.1 9.7M187.8 29.6l2.3 1.3-2.5-.3zM112.5 53.7l-35.9 17.8M195.8 59.7l2.5-.2-2.2 1.1zM198.3 59.5l-37.6 10.8M199.7 42.5l2.5 .4-2.4 .6zM202.2 42.9l-34.9 1.5M76.6 71.5l2.1-1.6 .4 .9zM84.1 74.4l2.3-1.1 .3 1zM115.1 78.8l-34.6 2.8"/>
<path d="M116.7 65.7l-32.6 8.7M80.5 81.6l2.4-.7 .1 1zM91.7 90.4l2.5-.4v1zM91.7 90.4l23.4 .9M107 112h180M107 117.4h180M126.6 106.7v47.8M152.7 106.7v47.8M218.6 106.7v47.8M107 122.7h180M107 128h180M107 133.3h180"/>
<path d="M107 138.6h180M107 149.2h180v-42.5h-180v47.8M107 154.5v5.4h180v-5.4M107 143.9h180M287 149.2v5.3h-180"/>
<circle cx="133.3" cy="26.5" r="3.8"/>
<circle cx="157.5" cy="20.1" r="3.8"/>
<circle cx="115.9" cy="52.1" r="3.8"/>
<circle cx="163.5" cy="44.6" r="3.8"/>
<circle cx="118.8" cy="78.4" r="3.8"/>
<circle cx="120.3" cy="64.7" r="3.8"/>
<circle cx="157.1" cy="71.4" r="3.8"/>
<circle cx="118.8" cy="91.5" r="3.8"/>
</g>
<!-- layer: Borde (ISO) -->
<path d="M20 9.9h267v190h-267z" fill="none" stroke="#000" stroke-width=".7"/>
<g fill="none" stroke="#000" stroke-width=".51">
<path d="M107 159.9h180v40h-180zM131 159.9v5M151 159.9v5M169 159.9v5M190 159.9v40M262 159.9v40M131 164.9v15h20M131 179.9v20M131 174.9h59M131 169.9h20v10M131 164.9h20M151 164.9v5h111"/>
<path d="M151 179.9h136M151 164.9h39M169 164.9v15M130.9 189.1h59.1M150.8 189.1v10.8M150.8 194.6h39.2M262 194.4h25M262 188.9h25"/>
</g>
<g fill="none" stroke="#000" stroke-width=".25">
<path d="M141.3 192.3l7.5-1.2v7l-7.5-1.2z"/>
<circle cx="136.1" cy="194.6" r="3.5"/>
<circle cx="136.1" cy="194.6" r="2.25"/>
</g>
<g fill="none" stroke="#000" stroke-width=".21">
<path d="M262.9 176.4h23.2M131.4 194.6h1.5M133.3 194.6h.8M134.5 194.6h3M136.1 190.2v1.4M136.1 192v.8M136.1 193.1v3M136.1 196.4v.8M136.1 197.6v1.4M138 194.6h.7M139.1 194.6h3.1M142.6 194.6h.8"/>
<path d="M143.8 194.6h3.1M147.3 194.6h.7M148.4 194.6h1.5"/>
</g>
<!-- layer: 0 -->
<g fill="none" stroke="#000" stroke-width=".25">
<path d="M272.1 165.5a2.44 2.44 0 0 1 2.7 2 2.44 2.44 0 0 1-1.9 2.8v-2.5h1v-.7h-1v-1.3M272.1 164.8a3.1 3.1 0 0 1 3.4 2.7 3.1 3.1 0 0 1-2.6 3.5M272.2 164.8v.7M272.9 167.1v-1.3h-.7v1.3h-1.1v.7h1.1v4.7M272.9 171v.4M273.2 172.1l-.3 .1v.6M273.2 172.1h3.7M273.7 172h3.4M274.2 162.5h4.4v.9h-4.3l-.1-.8M274.3 163.5h4.3v.8h-3.8l-.5-.8M274.5 161.5h4.1v.9h-4.4l.3-.9M274.6 165.2a3.3 3.3 0 0 1-1-3.7h-3.9v7.1a4.4 4.4 0 0 0 2.5 3.9 4.4 4.4 0 0 0 4.6-.4"/>
<path d="M274.7 165.2a3.5 3.5 0 0 1 1.1 3.7 3.5 3.5 0 0 1-2.9 2.5M274.9 164.4h3.7v.9h-2.9M275.1 164.6l.6 .6M276.3 166.2l-.4-.8h2.7v.8h-2.3M276.4 166.4h2.2v.8h-2M276.4 166.3l.2 .9M276.4 169.3h2.2M276.5 169.2l-.4 .8h2.3M276.5 169.1h2.1M276.6 167.3l.1 .8h1.9v-.7h-2M277.7 171.1l-.7 .8M277.7 171.2h-2.5l-1.4 .8"/>
<path d="M278.3 170.2l-.4 .8h-2.6l.7-.8h2.3M278.5 169.2l-.2 .8M278.6 168.5l-.1 .6M278.6 168.6v-.3h-1.9l-.2 .8M279.1 168.5a5 5 0 0 1-4.9 5 5 5 0 0 1-5-5v-7.6h10v7.7"/>
</g>
<path d="M274.9 164.5l.2 .2" fill="none" stroke="#000" stroke-width=".38"/>
<circle cx="151" cy="169.9" r=".25" fill="#000"/>
<path d="M115.8 37.4l.6 .8-2.4 1zM187.8 29.6l2.3 1.3-2.5-.3zM199.7 42.5l2.5 .4-2.4 .6zM76.6 71.5l2.1-1.6 .4 .9zM84.1 74.4l2.3-1.1 .3 1zM195.8 59.7l2.5-.2-2.2 1.1zM80.5 81.6l2.4-.7 .1 1zM91.7 90.4l2.5-.4v1z" fill="#000"/>
<g font-size="4.1">
<text x="200.3" y="168.1">INGENIERÍA MECATRÓNICA</text>
<text x="136.7" y="187.6">MECANISMO STAR TRACKER</text>
<text x="275.4" y="186.1">1 : 2</text>
<text x="212" y="192.8">STAR TRAKCER</text>
</g>
<g font-size="3.9">
<text x="156.5" y="21.4">8</text>
<text x="132.3" y="27.7">5</text>
<text x="162.6" y="45.8">7</text>
<text x="114.9" y="53.3">4</text>
<text x="119.3" y="65.9">3</text>
<text x="156.1" y="72.7">6</text>
<text x="117.9" y="79.7">2</text>
<text x="117.9" y="92.7">1</text>
<text x="115.8" y="110.7">8</text>
<text x="138.6" y="110.7">1</text>
<text x="153.5" y="110.7">Camera OV7670</text>
<text x="219.6" y="110.7">CAMARA ELECTRONICA</text>
<text x="115.8" y="115.9">7</text>
<text x="138.6" y="115.9">1</text>
<text x="153.5" y="115.9">Porta camara</text>
<text x="219.6" y="116">PETG</text>
<text x="115.8" y="121.3">6</text>
<text x="138.6" y="121.3">3</text>
<text x="153.5" y="121.4">Disco metálico 25t</text>
<text x="219.6" y="121.3">ALUMINIO SERIE 6000</text>
<text x="115.8" y="126.6">5</text>
<text x="115.8" y="131.9">4</text>
<text x="137.6" y="131.9">16</text>
<text x="138.6" y="126.6">3</text>
<text x="153.5" y="126.6">Servo MG996R</text>
<text x="153.5" y="131.9">Perno M3x5</text>
<text x="219.6" y="126.6">SERVO MOTOR</text>
<text x="219.6" y="131.9">SAE 1010</text>
<text x="115.8" y="137.2">3</text>
<text x="138.6" y="137.2">2</text>
<text x="153.5" y="137.3">Soporte lateral</text>
<text x="219.6" y="137.2">PETG</text>
<text x="115.8" y="142.5">2</text>
<text x="137.6" y="142.5">12</text>
<text x="153.5" y="142.5">Perno M3x10</text>
<text x="219.6" y="142.5">SAE 1010</text>
<text x="115.8" y="147.8">1</text>
<text x="138.6" y="147.8">1</text>
<text x="153.5" y="147.8">Base</text>
<text x="219.6" y="147.8">PETG</text>
<text x="112.7" y="153.1">ITEM</text>
<text x="131.3" y="153.1">CANTIDAD</text>
<text x="178.4" y="153.1">NOMBRE</text>
<text x="242.1" y="153.5">DESCRIPCIÓN</text>
<text x="177.1" y="158.5">LISTA DE COMPONENTES</text>
<text x="277.9" y="198.5">1/5</text>
</g>
<g font-size="3.4">
<text x="152" y="163.9">Fecha:</text>
<text x="170" y="163.9">Nombre:</text>
<text x="132" y="168.9">Creado:</text>
<text x="132" y="173.8">Revisado:</text>
<text x="151.8" y="168.5">12/09/2026</text>
<text x="153" y="173.6">26/09/27</text>
<text x="170" y="173.8">L. Huacasi</text>
<text x="170" y="168.9">Bolivar A.</text>
<text x="132" y="178.5">Aprobado:</text>
<text x="194.4" y="177.8">INGENIERÍA ELÉCTRICA Y ELECTRÓNICA</text>
<text x="168.8" y="193.1">MEC-2027-1</text>
<text x="278.4" y="192.9">A4</text>
<text x="168.8" y="198.7">Revisión A</text>
</g>
<g font-size="2.7">
<text x="107.6" y="163.1">Anotaciones</text>
<text x="107.6" y="166.4">complementarias.</text>
<text x="191" y="163.2">Escuela Profesional:</text>
<text x="107.6" y="171.3">Todas las medidas</text>
<text x="191" y="173.1">Departamento:</text>
<text x="107.6" y="174.6">en milímetros.</text>
<text x="132" y="183.2">Plano:</text>
<text x="191" y="183.1">Proyecto:</text>
<text x="263" y="183.2">Escala:</text>
<text x="108.3" y="194.2">Tolerancia ±0.01</text>
<text x="151.8" y="192.1">Documento:</text>
<text x="151.8" y="197.8">Modificación:</text>
<text x="263" y="197.6">Hoja:</text>
<text x="263" y="192.1">Formato:</text>
<text x="108.3" y="198.3">Acabado N6</text>
</g>
<g font-size="2.6">
<text x="262.9" y="176">Universidad Católica</text>
<text x="267.8" y="179.3">San Pablo</text>
</g>
</svg>
